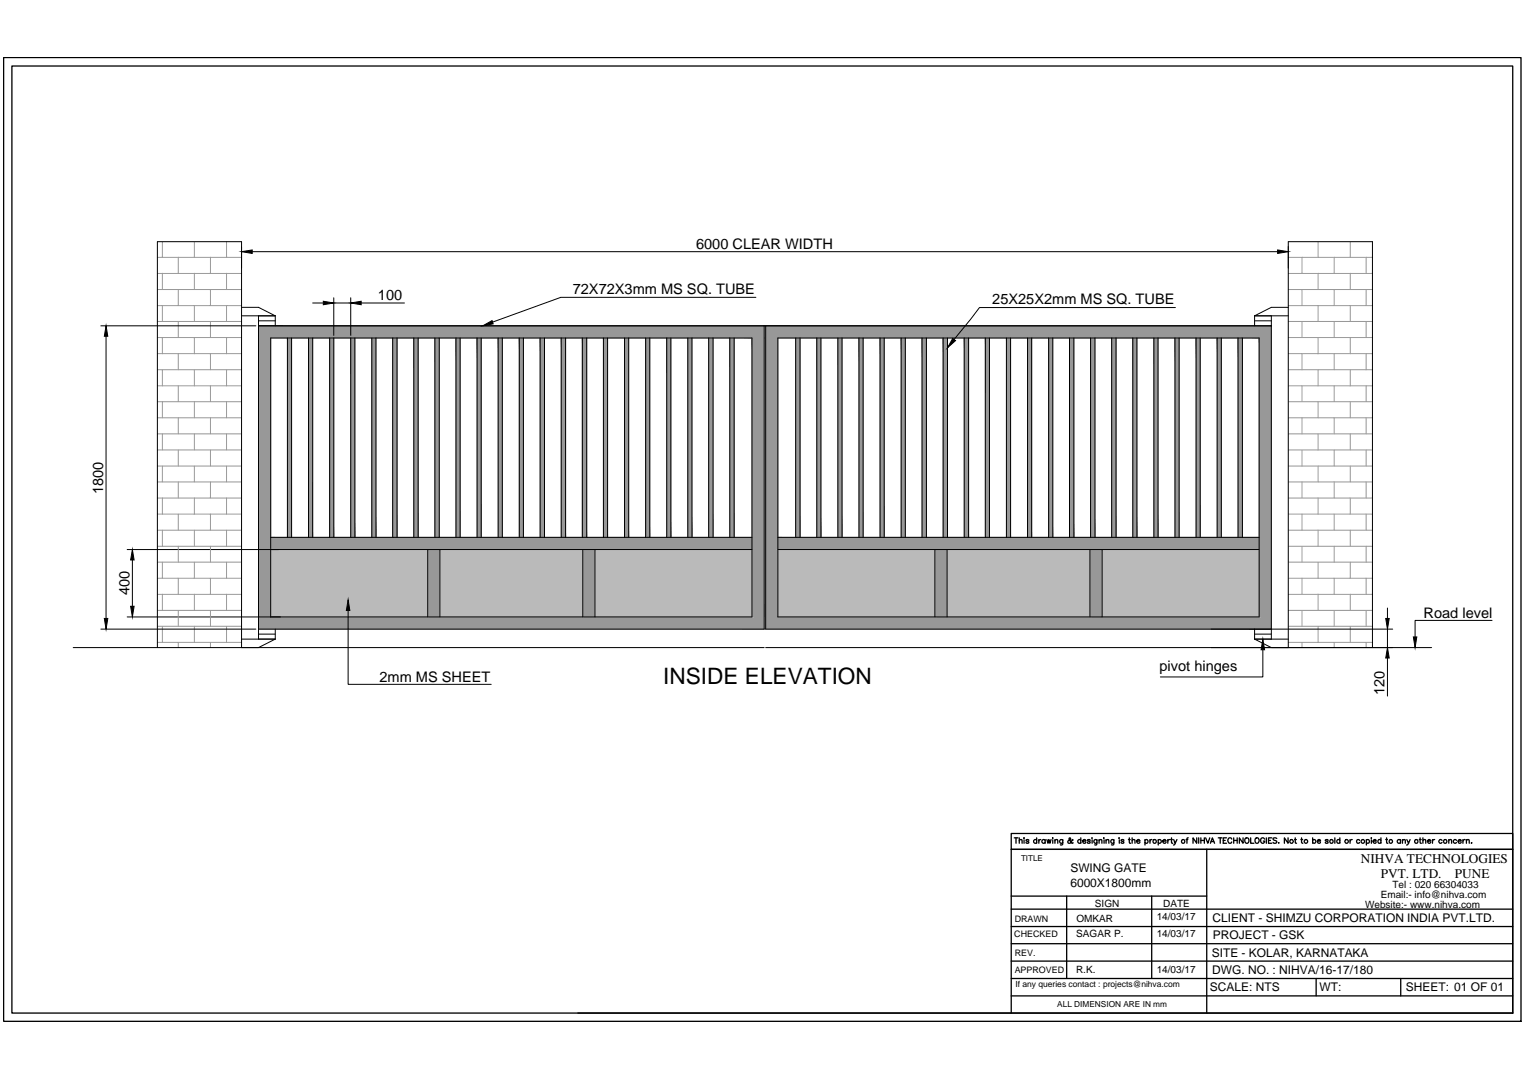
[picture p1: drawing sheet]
<svg xmlns="http://www.w3.org/2000/svg" width="297mm" height="210mm" viewBox="0 0 297 210" stroke-linecap="round" stroke-linejoin="round" font-family="sans-serif">
<!-- layer: 0 -->
<g fill="#989898" stroke="#989898" stroke-width=".19">
<path d="M50.3 63.4v2.4h98.4zM50.3 63.4h98.4v2.4z"/>
<path d="M50.3 65.8v41.2h2.4zM50.3 65.8h2.4v41.2z"/>
<path d="M146.4 65.8v54.3h2.3zM146.4 65.8h2.3v54.3z"/>
<path d="M50.3 107v13.1h2.4zM50.3 107h2.4v13.1z"/>
<path d="M50.3 120.1v2.4h98.4zM50.3 120.1h98.4v2.4z"/>
<path d="M52.7 104.6v2.4h93.7zM52.7 104.6h93.7v2.4z"/>
<path d="M83.3 107v13.1h2.3zM83.3 107h2.3v13.1z"/>
<path d="M113.4 107v13.1h2.4zM113.4 107h2.4v13.1z"/>
<path d="M56 65.8v38.8h.8zM56 65.8h.8v38.8z"/>
<path d="M97 65.8v38.8h.8zM97 65.8h.8v38.8z"/>
<path d="M92.9 65.8v38.8h.8zM92.9 65.8h.8v38.8z"/>
<path d="M88.8 65.8v38.8h.8zM88.8 65.8h.8v38.8z"/>
<path d="M84.7 65.8v38.8h.8zM84.7 65.8h.8v38.8z"/>
<path d="M80.5 65.8v38.8h.9zM80.5 65.8h.9v38.8z"/>
<path d="M76.4 65.8v38.8h.9zM76.4 65.8h.9v38.8z"/>
<path d="M72.4 65.8v38.8h.8zM72.4 65.8h.8v38.8z"/>
<path d="M68.3 65.8v38.8h.8zM68.3 65.8h.8v38.8z"/>
<path d="M64.2 65.8v38.8h.8zM64.2 65.8h.8v38.8z"/>
<path d="M60.1 65.8v38.8h.8zM60.1 65.8h.8v38.8z"/>
<path d="M101.1 65.8v38.8h.8zM101.1 65.8h.8v38.8z"/>
<path d="M138 65.8v38.8h.8zM138 65.8h.8v38.8z"/>
<path d="M133.9 65.8v38.8h.8zM133.9 65.8h.8v38.8z"/>
<path d="M129.8 65.8v38.8h.8zM129.8 65.8h.8v38.8z"/>
<path d="M125.7 65.8v38.8h.8zM125.7 65.8h.8v38.8z"/>
<path d="M121.6 65.8v38.8h.8zM121.6 65.8h.8v38.8z"/>
<path d="M117.5 65.8v38.8h.8zM117.5 65.8h.8v38.8z"/>
<path d="M113.4 65.8v38.8h.8zM113.4 65.8h.8v38.8z"/>
<path d="M109.2 65.8v38.8h.9zM109.2 65.8h.9v38.8z"/>
<path d="M105.1 65.8v38.8h.9zM105.1 65.8h.9v38.8z"/>
<path d="M142.1 65.8v38.8h.8zM142.1 65.8h.8v38.8z"/>
<path d="M149 63.4v2.4h98.5zM149 63.4h98.5v2.4z"/>
<path d="M245.1 65.8v41.2h2.4zM245.1 65.8h2.4v41.2z"/>
<path d="M245.1 107v13.1h2.4zM245.1 107h2.4v13.1z"/>
<path d="M149 65.8v54.3h2.4zM149 65.8h2.4v54.3z"/>
<path d="M149 120.1v2.4h98.5zM149 120.1h98.5v2.4z"/>
<path d="M151.4 104.6v2.4h93.7zM151.4 104.6h93.7v2.4z"/>
<path d="M212.2 107v13.1h2.3zM212.2 107h2.3v13.1z"/>
<path d="M182 107v13.1h2.3zM182 107h2.3v13.1z"/>
<path d="M241 65.8v38.8h.8zM241 65.8h.8v38.8z"/>
<path d="M200 65.8v38.8h.8zM200 65.8h.8v38.8z"/>
<path d="M204.1 65.8v38.8h.8zM204.1 65.8h.8v38.8z"/>
<path d="M208.2 65.8v38.8h.8zM208.2 65.8h.8v38.8z"/>
<path d="M212.3 65.8v38.8h.8zM212.3 65.8h.8v38.8z"/>
<path d="M216.4 65.8v38.8h.8zM216.4 65.8h.8v38.8z"/>
<path d="M220.5 65.8v38.8h.8zM220.5 65.8h.8v38.8z"/>
<path d="M224.6 65.8v38.8h.8zM224.6 65.8h.8v38.8z"/>
<path d="M228.7 65.8v38.8h.8zM228.7 65.8h.8v38.8z"/>
<path d="M232.8 65.8v38.8h.8zM232.8 65.8h.8v38.8z"/>
<path d="M236.9 65.8v38.8h.8zM236.9 65.8h.8v38.8z"/>
<path d="M195.9 65.8v38.8h.8zM195.9 65.8h.8v38.8z"/>
<path d="M159 65.8v38.8h.8zM159 65.8h.8v38.8z"/>
<path d="M163.1 65.8v38.8h.8zM163.1 65.8h.8v38.8z"/>
<path d="M167.2 65.8v38.8h.8zM167.2 65.8h.8v38.8z"/>
<path d="M171.3 65.8v38.8h.8zM171.3 65.8h.8v38.8z"/>
<path d="M175.4 65.8v38.8h.8zM175.4 65.8h.8v38.8z"/>
<path d="M179.5 65.8v38.8h.8zM179.5 65.8h.8v38.8z"/>
<path d="M183.6 65.8v38.8h.8zM183.6 65.8h.8v38.8z"/>
<path d="M187.7 65.8v38.8h.8zM187.7 65.8h.8v38.8z"/>
<path d="M191.8 65.8v38.8h.8zM191.8 65.8h.8v38.8z"/>
<path d="M154.9 65.8v38.8h.8zM154.9 65.8h.8v38.8z"/>
</g>
<g fill="none" stroke="#000" stroke-width=".19">
<path d="M47 59.8h3.3l3.3 1.7M49.1 49h199.6M60.9 59h2M65 58v7.3M65 59h3.3M68.3 58v7.3M70.3 59h8.4M147.1 57.9h-37.9l-13.3 4.8M228.8 59.9h-38.1l-5 6.2M250.8 59.8h-3.3l-3.3 1.7M19.6 63.4h30.2M20.6 65.5v54.9"/>
<path d="M47 61.5h6.6M50.3 61.5v62.9M50.3 63.4h197.2M50.3 62.5h3.3M53.6 61.5v1.9M56 65.8v38.8M56.8 65.8v38.8M60.1 65.8v38.8M60.9 65.8v38.8M64.2 65.8v38.8M65 65.8v38.8M68.3 65.8v38.8"/>
<path d="M69.1 65.8v38.8M72.4 65.8v38.8M73.2 65.8v38.8M76.4 65.8v38.8M77.3 65.8v38.8M80.5 65.8v38.8M81.4 65.8v38.8M84.7 65.8v38.8M85.5 65.8v38.8M88.8 65.8v38.8M89.6 65.8v38.8M92.9 65.8v38.8"/>
<path d="M93.7 65.8v38.8M97 65.8v38.8M97.8 65.8v38.8M101.1 65.8v38.8M101.9 65.8v38.8M105.1 65.8v38.8M106 65.8v38.8M109.2 65.8v38.8M110.1 65.8v38.8M113.4 65.8v38.8M114.2 65.8v38.8M117.5 65.8v38.8"/>
<path d="M118.3 65.8v38.8M121.6 65.8v38.8M122.4 65.8v38.8M125.7 65.8v38.8M126.5 65.8v38.8M129.8 65.8v38.8M130.6 65.8v38.8M133.9 65.8v38.8M134.7 65.8v38.8M138 65.8v38.8M138.8 65.8v38.8M142.1 65.8v38.8"/>
<path d="M142.9 65.8v38.8M148.7 63.4v59.1h-98.4M149 63.4v59.1h122.1M151.4 65.8h93.7v54.3h-93.7zM154.9 65.8v38.8M155.7 65.8v38.8M159 65.8v38.8M159.8 65.8v38.8M163.1 65.8v38.8M163.9 65.8v38.8M167.2 65.8v38.8M168 65.8v38.8"/>
<path d="M171.3 65.8v38.8M172.1 65.8v38.8M175.4 65.8v38.8M176.2 65.8v38.8M179.5 65.8v38.8M180.3 65.8v38.8M183.6 65.8v38.8M184.4 65.8v38.8M187.7 65.8v38.8M188.5 65.8v38.8M191.8 65.8v38.8M192.6 65.8v38.8"/>
<path d="M195.9 65.8v38.8M196.7 65.8v38.8M200 65.8v38.8M200.8 65.8v38.8M204.1 65.8v38.8M204.9 65.8v38.8M208.2 65.8v38.8M209 65.8v38.8M212.3 65.8v38.8M213.1 65.8v38.8M216.4 65.8v38.8M217.2 65.8v38.8"/>
<path d="M220.5 65.8v38.8M221.3 65.8v38.8M224.6 65.8v38.8M225.4 65.8v38.8M228.7 65.8v38.8M229.5 65.8v38.8M232.8 65.8v38.8M233.6 65.8v38.8M236.9 65.8v38.8M237.7 65.8v38.8M241 65.8v38.8M241.8 65.8v38.8"/>
<path d="M244.2 61.5h6.6M244.2 62.5h3.3M244.2 61.5v1.9M247.5 61.5v62.9M24.8 107h121.6M25.8 109v9.1M52.7 104.6h93.7M67.8 118.9v14.4h27.8M83.3 107v13.1M85.6 107v13.1M113.4 107v13.1M115.8 107v13.1"/>
<path d="M151.4 107h93.7M151.4 104.6h93.7M182 107v13.1M184.3 107v13.1M212.2 107v13.1M214.5 107v13.1M270.1 118.4v2M14.3 126.1h134.4M19.6 122.5h30.2M24.8 120.1h121.6v-54.3h-93.7v54.3M30.6 126.1v-79h16.4v79M47 124.4h6.6"/>
<path d="M50.3 123.5h3.3M53.6 122.5v1.9M53.6 124.4l-3.3 1.7M149 126.1h129.7M244.2 124.4h6.6M244.2 123.5h3.3M244.2 122.5v1.9M244.2 124.4l3.3 1.7M245.8 126.5v5.3h-19.9M250.8 126.1v-79h16.4v79M270.1 122.5v3.6M270.1 128.1v7.4"/>
<path d="M290.4 120.8h-15v3.2"/>
</g>
<g fill="#bababa" stroke="#bababa" stroke-width=".19">
<path d="M52.7 107v13.1h30.6zM52.7 107h30.6v13.1z"/>
<path d="M115.8 107v13.1h30.6zM115.8 107h30.6v13.1z"/>
<path d="M85.6 107v13.1h27.8zM85.6 107h27.8v13.1z"/>
<path d="M214.5 107v13.1h30.6zM214.5 107h30.6v13.1z"/>
<path d="M151.4 107v13.1h30.6zM151.4 107h30.6v13.1z"/>
<path d="M184.3 107v13.1h27.9zM184.3 107h27.9v13.1z"/>
</g>
<g fill="#000" stroke="#000" stroke-width=".19">
<path d="M47 49l2.1-.3v.6zM62.9 58.7l2.1 .3-2.1 .3zM68.3 59l2-.3v.6zM248.7 48.7l2.1 .3-2.1 .3zM20.6 63.4l.4 2.1h-.7zM94 63.4l1.8-1 .2 .7zM185.4 65.9l.6 .4-1.6 1.4zM25.8 107l.3 2h-.7zM25.4 118.1h.7l-.3 2zM67.8 116.8l.3 2.1h-.7zM20.3 120.4h.7l-.4 2.1zM245.8 124.4l.4 2.1h-.7z"/>
<path d="M269.7 120.4h.7l-.3 2.1zM270.1 126.1l.3 2h-.7zM275.1 124h.7l-.4 2.1z"/>
</g>
<g fill="none" stroke="#989898" stroke-width=".19">
<path d="M30.6 50.1h16.4M30.6 53.2h16.4M30.6 56.4h16.4M30.6 59.5h16.4M31.6 47.1v3M31.6 53.2v3.2M31.6 59.5v3.1M34.7 50.1v3.1M34.7 56.4v3.1M37.8 47.1v3M37.8 53.2v3.2M37.8 59.5v3.1"/>
<path d="M41 50.1v3.1M41 56.4v3.1M44.1 47.1v3M44.1 53.2v3.2M44.1 59.5v3.1M250.8 50.1h16.4M250.8 53.2h16.4M250.8 56.4h16.4M250.8 59.5h16.4M253.4 50.1v3.1M253.4 56.4v3.1M256.6 47.1v3"/>
<path d="M256.6 53.2v3.2M256.6 59.5v3.1M259.7 50.1v3.1M259.7 56.4v3.1M262.8 47.1v3M262.8 53.2v3.2M262.8 59.5v3.1M265.9 50.1v3.1M265.9 56.4v3.1M30.6 62.6h16.4M30.6 65.7h16.4M30.6 68.9h16.4"/>
<path d="M30.6 72h16.4M30.6 75.1h16.4M30.6 78.2h16.4M31.6 65.7v3.2M31.6 72v3.1M31.6 78.2v3.2M34.7 62.6v3.1M34.7 68.9v3.1M34.7 75.1v3.1M37.8 65.7v3.2M37.8 72v3.1M37.8 78.2v3.2"/>
<path d="M41 62.6v3.1M41 68.9v3.1M41 75.1v3.1M44.1 65.7v3.2M44.1 72v3.1M44.1 78.2v3.2M250.8 62.6h16.4M250.8 65.7h16.4M250.8 68.9h16.4M250.8 72h16.4M250.8 75.1h16.4M250.8 78.2h16.4"/>
<path d="M253.4 62.6v3.1M253.4 68.9v3.1M253.4 75.1v3.1M256.6 65.7v3.2M256.6 72v3.1M256.6 78.2v3.2M259.7 62.6v3.1M259.7 68.9v3.1M259.7 75.1v3.1M262.8 65.7v3.2M262.8 72v3.1M262.8 78.2v3.2"/>
<path d="M265.9 62.6v3.1M265.9 68.9v3.1M265.9 75.1v3.1M30.6 81.4h16.4M30.6 84.5h16.4M30.6 87.6h16.4M30.6 90.7h16.4M30.6 93.8h16.4M30.6 97h16.4M31.6 84.5v3.1M31.6 90.7v3.1M31.6 97v3.1"/>
<path d="M34.7 81.4v3.1M34.7 87.6v3.1M34.7 93.8v3.2M37.8 84.5v3.1M37.8 90.7v3.1M37.8 97v3.1M41 81.4v3.1M41 87.6v3.1M41 93.8v3.2M44.1 84.5v3.1M44.1 90.7v3.1M44.1 97v3.1"/>
<path d="M250.8 81.4h16.4M250.8 84.5h16.4M250.8 87.6h16.4M250.8 90.7h16.4M250.8 93.8h16.4M250.8 97h16.4M253.4 81.4v3.1M253.4 87.6v3.1M253.4 93.8v3.2M256.6 84.5v3.1M256.6 90.7v3.1M256.6 97v3.1"/>
<path d="M259.7 81.4v3.1M259.7 87.6v3.1M259.7 93.8v3.2M262.8 84.5v3.1M262.8 90.7v3.1M262.8 97v3.1M265.9 81.4v3.1M265.9 87.6v3.1M265.9 93.8v3.2M30.6 100.1h16.4M30.6 103.2h16.4M30.6 106.4h16.4"/>
<path d="M30.6 109.5h16.4M30.6 112.6h16.4M30.6 115.7h16.4M30.6 118.9h16.4M31.6 103.2v3.2M31.6 109.5v3.1M31.6 115.7v3.2M34.7 100.1v3.1M34.7 106.4v3.1M34.7 112.6v3.1M34.7 118.9v3M37.8 103.2v3.2"/>
<path d="M37.8 109.5v3.1M37.8 115.7v3.2M41 100.1v3.1M41 106.4v3.1M41 112.6v3.1M41 118.9v3M44.1 103.2v3.2M44.1 109.5v3.1M44.1 115.7v3.2M250.8 100.1h16.4M250.8 103.2h16.4M250.8 106.4h16.4"/>
<path d="M250.8 109.5h16.4M250.8 112.6h16.4M250.8 115.7h16.4M250.8 118.9h16.4M253.4 100.1v3.1M253.4 106.4v3.1M253.4 112.6v3.1M253.4 118.9v3M256.6 103.2v3.2M256.6 109.5v3.1M256.6 115.7v3.2M259.7 100.1v3.1"/>
<path d="M259.7 106.4v3.1M259.7 112.6v3.1M259.7 118.9v3M262.8 103.2v3.2M262.8 109.5v3.1M262.8 115.7v3.2M265.9 100.1v3.1M265.9 106.4v3.1M265.9 112.6v3.1M265.9 118.9v3M30.6 121.9h16.4M30.6 125.1h16.4"/>
<path d="M31.6 121.9v3.2M34.7 125.1v1M37.8 121.9v3.2M41 125.1v1M44.1 121.9v3.2M250.8 121.9h16.4M250.8 125.1h16.4M253.4 125.1v1M256.6 121.9v3.2M259.7 125.1v1M262.8 121.9v3.2M265.9 125.1v1"/>
</g>
<g fill="none" stroke="#000" stroke-width=".25">
<path d="M.7 11.2h295.4v187.7h-295.4zM2.3 12.9h292.2v184.4h-292.2zM196.8 177h97.7M196.8 174.5h38.1M197.4 163.1h.7M197.8 163.1v1.1M198.4 163.7l.1-.2h.4l.1 .7M198.4 163.1v1.1M199.3 163.2h.1M199.3 163.5v.7M200.3 163.6l-.1-.1h-.4v.2l.5 .3-.2 .2-.4-.2M201.8 163.6a.33 .33 0 0 0-.5 0 .33 .33 0 0 0 0 .5 .33 .33 0 0 0 .5-.1"/>
<path d="M201.8 163.1v1.1M202.2 163.5v.7M202.6 163.5l-.4 .3M203.4 163.6a.35 .35 0 0 0-.5 0 .35 .35 0 0 0 0 .5 .35 .35 0 0 0 .5-.1M203.4 163.5v.7M203.8 163.5l.2 .7 .2-.7 .2 .7 .2-.7M204.9 163.2h.1M204.9 163.5v.7M205.3 163.7l.2-.2h.4v.7M205.3 163.5v.7M206.9 163.5l-.1 1h-.4M206.9 163.6a.35 .35 0 0 0-.6 0 .35 .35 0 0 0 0 .5 .35 .35 0 0 0 .6-.1"/>
<path d="M207.6 174.5v16M208.9 163.6l-.1-.1a.78 .78 0 0 1-.9 .7v-.4l.5-.4-.1-.3-.2 .2v.2l.5 .7h.2l.1-.1M210.4 163.6a.33 .33 0 0 0-.5 0 .33 .33 0 0 0 0 .5 .33 .33 0 0 0 .5-.1M210.4 163.1v1.1M210.8 163.8h.6a.35 .35 0 0 0-.4-.3 .35 .35 0 0 0-.3 .4 .35 .35 0 0 0 .3 .3l.4-.2M212.2 163.6l-.2-.1h-.3v.1l.5 .3v.3h-.3l-.2-.2M212.5 163.2h.1M212.6 163.5v.7M213.5 163.5v1h-.4M213.5 163.6a.33 .33 0 0 0-.5 0 .33 .33 0 0 0 0 .5 .33 .33 0 0 0 .5-.1M213.9 163.7l.3-.2h.2l.1 .7M213.9 163.5v.7"/>
<path d="M214.8 163.2h.2zM214.9 163.5v.7M215.3 163.7l.2-.2h.3v.7M215.3 163.5v.7M216.8 163.5v1h-.4M216.8 163.6a.33 .33 0 0 0-.5 0 .33 .33 0 0 0 0 .5 .33 .33 0 0 0 .5-.1M217.8 163.2h.1zM217.9 163.5v.7M218.8 163.6l-.1-.1h-.4v.2l.5 .3-.2 .2-.4-.2M219.7 163.5h.3M219.8 163.1v.9l.1 .2h.2M220.4 163.7l.1-.2h.4v.7"/>
<path d="M220.4 163.1v1.1M221.3 163.8l.6-.1a.34 .34 0 0 0-.5-.1 .34 .34 0 0 0 0 .5 .34 .34 0 0 0 .5-.1M222.9 163.6a.33 .33 0 0 1 .5 0 .33 .33 0 0 1 0 .5 .33 .33 0 0 1-.5-.1M222.9 163.5v1M223.8 163.5v.7M224.2 174.5v16M224.2 163.5h-.2l-.2 .3M225.5 163.6a.33 .33 0 0 1 .4 0 .33 .33 0 0 1 0 .5 .33 .33 0 0 1-.4-.1M225.5 163.5v1M226.3 163.8l.7-.1a.34 .34 0 0 0-.5-.1 .34 .34 0 0 0 0 .5 .34 .34 0 0 0 .5-.1M227.3 163.5v.7M227.7 163.5h-.3l-.1 .3"/>
<path d="M227.9 163.5h.3M228 163.1v.9l.1 .2h.2M228.5 163.5l.3 .7 .3-.7M228.8 164.2l-.4 .3M230.9 163.5h.3M231.3 163.1l-.2 .1-.1 .2v.8M232.9 163.1v1.1l-.7-1.1v1.1M233.3 163.1v1.1M233.8 163.1v1.1M233.8 163.6h.6M234.4 163.1v1.1M234.7 163.1l.4 1.1 .4-1.1"/>
<path d="M234.9 165.4v31.9M235.6 164.2l.4-1.1 .4 1.1M235.7 163.9h.5M237.1 163.1h.8M237.5 163.1v1.1M238.1 163.6h.4M238.7 163.1h-.6v1.1h.6M239.8 163.4a.39 .39 0 0 0-.5-.3 .39 .39 0 0 0-.3 .4v.3a.39 .39 0 0 0 .3 .4 .39 .39 0 0 0 .5-.3M240.1 163.6h.7M240.1 163.1v1.1M240.8 163.1v1.1M242 163.1v1.1l-.8-1.1v1.1"/>
<path d="M242.4 163.3a.45 .45 0 0 1 .6-.1 .45 .45 0 0 1 .1 .6 .4 .4 0 0 1-.4 .4 .4 .4 0 0 1-.4-.4zM243.4 163.1v1.1h.7M244.4 163.3a.47 .47 0 0 1 .7 .3 .47 .47 0 0 1-.7 .4zM246.2 163.4a.39 .39 0 0 0-.5-.3 .39 .39 0 0 0-.3 .4v.3a.38 .38 0 0 0 .4 .4 .38 .38 0 0 0 .4-.4h-.3M246.5 163.1v1.1M246.9 163.6h.4M247.6 163.1h-.7v1.1h.7M248.5 163.3l-.2-.2-.5 .2 .1 .2 .6 .4-.2 .3-.5-.2M248.9 164.1v.1zM250.7 163.1v1.1l-.7-1.1v1.1M252 163.5h.3M252.1 163.1v.9l.1 .2h.2"/>
<path d="M253.2 163.5h.4M253.4 163.1v.9l.2 .2M255.5 163.6a.35 .35 0 0 1 .5 0 .35 .35 0 0 1 0 .5 .35 .35 0 0 1-.5-.1M255.5 163.1v1.1M256.4 163.8h.6a.35 .35 0 0 0-.4-.3 .35 .35 0 0 0-.3 .4 .35 .35 0 0 0 .4 .3l.3-.2M258.5 163.6l-.2-.1h-.3v.2l.5 .3-.2 .2h-.3v-.2M259.8 163.1v1.1M260.8 163.6a.33 .33 0 0 0-.5 0 .33 .33 0 0 0 0 .5 .33 .33 0 0 0 .5-.1M260.8 163.1v1.1M262.8 163.5v.7M263.2 163.5h-.2l-.2 .3M264.7 163.6a.33 .33 0 0 0-.5 0 .33 .33 0 0 0 0 .5 .33 .33 0 0 0 .5-.1"/>
<path d="M266 163.6a.33 .33 0 0 1 .5 0 .33 .33 0 0 1 0 .5 .33 .33 0 0 1-.5-.1M266 163.5v1M266.9 163.2h.1M266.9 163.5v.7M267.3 163.8h.6l-.1-.2a.33 .33 0 0 0-.4 0 .33 .33 0 0 0 0 .5 .33 .33 0 0 0 .5-.1M268.8 163.6a.33 .33 0 0 0-.5 0 .33 .33 0 0 0 0 .5 .33 .33 0 0 0 .5-.1M268.8 163.1v1.1M269.7 163.5h.4M269.9 163.1v.9v.2h.3M272.6 163.6a.35 .35 0 0 0-.5 0 .35 .35 0 0 0 0 .5 .35 .35 0 0 0 .5-.1M272.6 163.5v.7M273 163.7l.2-.2h.3v.7"/>
<path d="M273 163.5v.7M273.8 163.5l.4 .7 .3-.7M274.2 164.2l-.4 .3M276.3 163.5h.3M276.4 163.1v.9l.1 .2h.2M277 163.7l.1-.2h.4v.7M277 163.1v1.1M277.9 163.8h.6a.35 .35 0 0 0-.6-.2 .35 .35 0 0 0 .2 .6l.4-.2M278.8 163.5v.7M279.3 163.5h-.3l-.2 .3M280.7 163.6a.35 .35 0 0 0-.5 0 .35 .35 0 0 0 0 .5 .35 .35 0 0 0 .5-.1M282 163.7l.1-.2h.4l.1 .7"/>
<path d="M282 163.5v.7M283.5 163.6a.33 .33 0 0 0-.5 0 .33 .33 0 0 0 0 .5 .33 .33 0 0 0 .5-.1M283.8 163.8h.6a.35 .35 0 0 0-.4-.3 .35 .35 0 0 0-.3 .4 .35 .35 0 0 0 .4 .3l.3-.2M284.8 163.5v.7M285.2 163.5h-.3l-.1 .3M285.4 163.7l.2-.2h.3l.1 .7M285.4 163.5v.7M286.4 164.2h.1zM112.5 197.3h182M196.8 197.3v-31.9h97.7h-97.7v-3.1h97.7v35M196.8 187.1h97.7M196.8 183.8h97.7"/>
<path d="M196.8 180.4h97.7M196.8 190.5h97.7M196.8 193.9h97.7M256.2 190.5v3.4M272.7 190.5v3.4"/>
<circle cx="224.8" cy="163.8" r=".35"/>
<circle cx="230.3" cy="163.8" r=".35"/>
<circle cx="251.4" cy="163.8" r=".35"/>
<circle cx="254.2" cy="163.8" r=".35"/>
<circle cx="259.2" cy="163.8" r=".35"/>
<circle cx="262.1" cy="163.8" r=".35"/>
<circle cx="265.3" cy="163.8" r=".35"/>
<circle cx="270.7" cy="163.8" r=".35"/>
<circle cx="275.7" cy="163.8" r=".35"/>
<circle cx="281.3" cy="163.8" r=".35"/>
</g>
<text font-size="4.4" x="129.1" y="133.2">INSIDE ELEVATION</text>
<g font-size="2.8">
<text x="135.5" y="48.5">6000 CLEAR WIDTH</text>
<text x="73.6" y="58.4">100</text>
<text x="111.5" y="57.2">72X72X3mm MS SQ. TUBE</text>
<text x="193.2" y="59.2">25X25X2mm MS SQ. TUBE</text>
<text x="20.1" y="96.3" transform="rotate(-90 20.1 96.3)">1800</text>
<text x="25.2" y="115.9" transform="rotate(-90 25.2 115.9)">400</text>
<text x="277.1" y="120.3">Road level</text>
<text x="225.7" y="130.7">pivot hinges</text>
<text x="73.9" y="132.7">2mm MS SHEET</text>
<text x="269.5" y="135.3" transform="rotate(-90 269.5 135.3)">120</text>
</g>
<g font-size="2.6">
<text x="264.9" y="168.1">NIHVA TECHNOLOGIES</text>
<text x="268.8" y="171.1">PVT. LTD.</text>
<text x="283.2" y="171.1">PUNE</text>
</g>
<g font-size="2.3">
<text x="208.4" y="169.8">SWING GATE</text>
<text x="208.4" y="172.6">6000X1800mm</text>
<text x="236" y="179.6">CLIENT - SHIMZU CORPORATION INDIA PVT.LTD.</text>
<text x="236.1" y="182.9">PROJECT - GSK</text>
<text x="235.9" y="186.3">SITE - KOLAR, KARNATAKA</text>
<text x="236" y="189.6">DWG. NO. : NIHVA/16-17/180</text>
<text x="235.5" y="193">SCALE: NTS</text>
<text x="256.9" y="193">WT:</text>
<text x="273.7" y="193">SHEET: 01 OF 01</text>
</g>
<g font-size="1.9">
<text x="271" y="173">Tel : 020 66304033</text>
<text x="209.5" y="179.5">OMKAR</text>
<text x="213.1" y="176.5">SIGN</text>
<text x="225.2" y="179.1">14/03/17</text>
<text x="226.4" y="176.5">DATE</text>
<text x="265.7" y="176.8">Website:- www.nihva.com</text>
<text x="268.8" y="174.9">Email:- info@nihva.com</text>
<text x="209.5" y="182.4">SAGAR P.</text>
<text x="225.2" y="182.4">14/03/17</text>
<text x="209.5" y="189.5">R.K.</text>
<text x="225.2" y="189.6">14/03/17</text>
</g>
<g font-size="1.7">
<text x="197.5" y="179.4">DRAWN</text>
<text x="197.4" y="182.4">CHECKED</text>
<text x="197.5" y="186.2">REV.</text>
<text x="197.5" y="189.6">APPROVED</text>
<text x="197.6" y="192.2">If any queries contact : projects@nihva.com</text>
</g>
<g font-size="1.6">
<text x="198.7" y="167.7">TITLE</text>
<text x="205.8" y="196.1">ALL DIMENSION ARE IN mm</text>
</g>
</svg>
